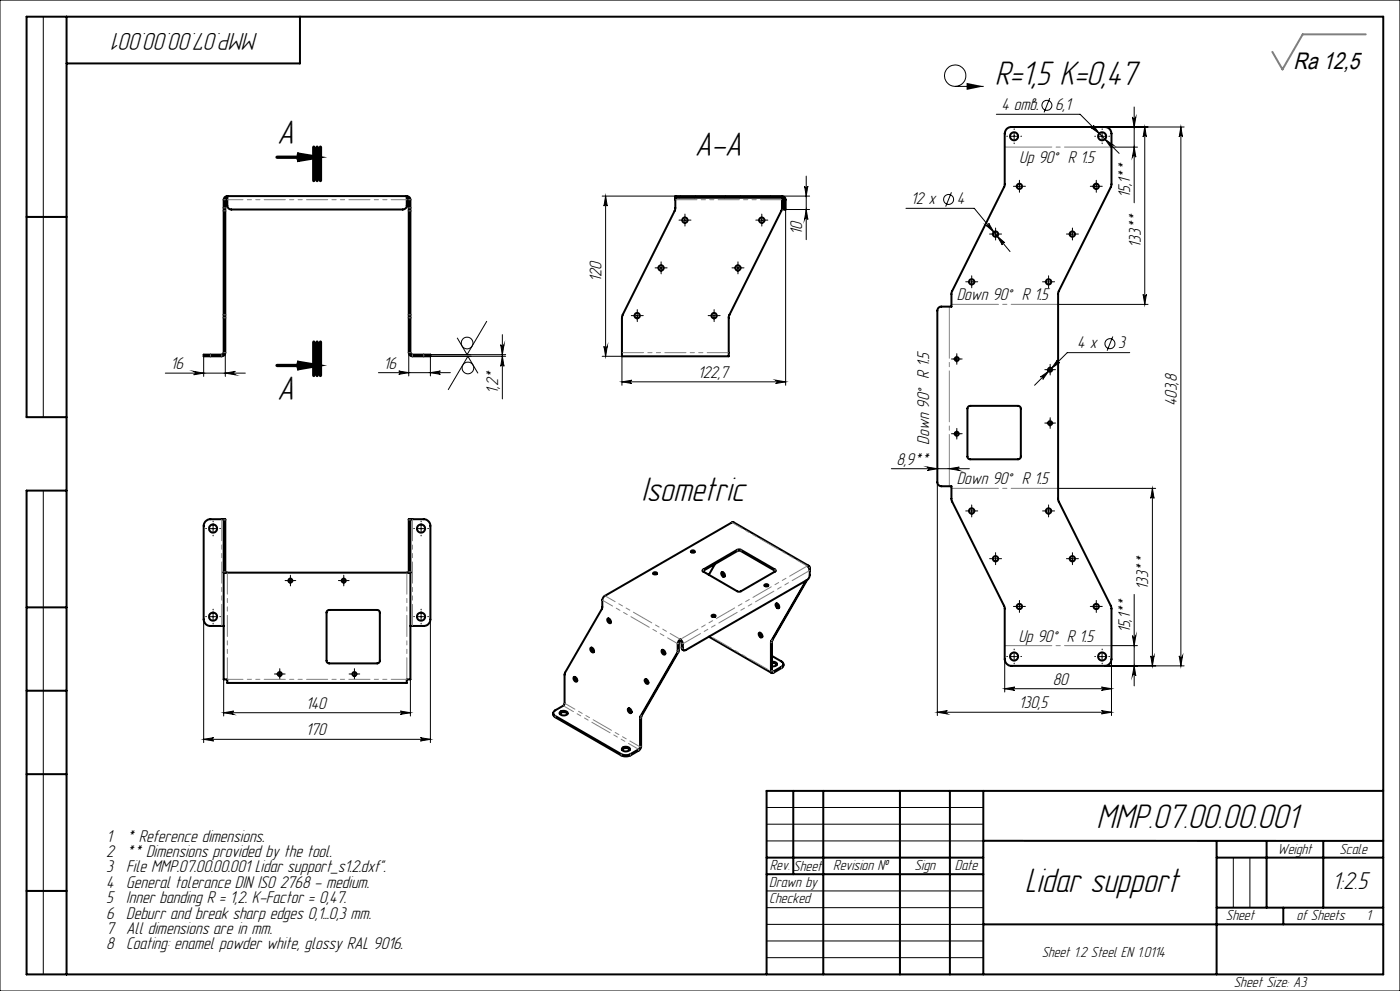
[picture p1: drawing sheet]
<svg xmlns="http://www.w3.org/2000/svg" width="420mm" height="297mm" viewBox="0 0 420 297" stroke-linecap="round" stroke-linejoin="round" font-family="sans-serif">
<g fill="none" stroke="#000" stroke-width=".3">
<path d="M0 0h420v297h-420zM13 5v120M286.6 25.9h8.5M298.9 34.3h25.1l11.7 11.7M304.2 39.9v1.9M314.9 29.4l-1.7 4.3M327.3 38.2a.5 .5 0 0 0 .7 0 .5 .5 0 0 0 0-.7l1.8 2.5zM330.6 39.9v1.9M331.4 38.1h23.8M339.7 35.1a.51 .51 0 0 0 .5 .4 .51 .51 0 0 0 .5-.4l-.4 3zM340.3 32.1v28.7M343.4 38.1v53.1"/>
<path d="M343.4 38.1l.5 3a.49 .49 0 0 0-.5-.5 .49 .49 0 0 0-.5 .5zM354.3 38.1v161.5M354.3 38.1l.5 3a.49 .49 0 0 0-.5-.5 .49 .49 0 0 0-.5 .5zM180.7 58.8h21.9M181.7 58.8l.5 3a.49 .49 0 0 0-.5-.5 .49 .49 0 0 0-.5 .5zM181.7 58.8v48M204.2 58.8l-.4 .5M208.7 58.8l-.5 .5M217.7 58.8l-.5 .5M222.2 58.8l-.5 .5M231.2 58.8l-.5 .5M234.6 58.8h8.3"/>
<path d="M235.4 59.1l-.4 .3M241.4 55.8a.49 .49 0 0 0 .5 .5 .49 .49 0 0 0 .5-.5l-.5 3zM241.9 52.8v19M285.4 57.6l-1.7 4.3M303.2 40.8h2M304.8 55.8h2M305.8 54.9v2M327.9 55.8h2M328.9 54.9v2M329.6 40.8h2M331.5 41.7l2.5 1.8a.5 .5 0 0 0-.7 0 .5 .5 0 0 0 0 .7zM333.4 44.1h7.8"/>
<path d="M340.3 44.1l.4 3a.51 .51 0 0 0-.5-.5 .51 .51 0 0 0-.5 .5zM198.3 79.3v2M204.5 66h2M205.5 65v2M221.4 79.3v2M227.5 66h2M228.5 65v2M241.9 62.8l.5 3a.49 .49 0 0 0-.5-.5 .49 .49 0 0 0-.5 .5zM242.9 62.8h-7.2v52.7M271.8 62.4h20.5l10.7 13M295.8 67.6a.5 .5 0 0 0 .7 0 .5 .5 0 0 0 .1-.7l1.5 2.6zM297.7 70.2h1.9"/>
<path d="M298.7 69.1v2.1M299.2 70.8l2.2 2a.49 .49 0 0 0-.6-.1 .49 .49 0 0 0-.1 .7zM320.7 70.2h2M321.7 69.1v2.1M146 96.3l-5.9 10-2.9-5M190.1 94.6h2.1M191.2 93.6v2M197.3 80.3h2M213.2 94.6h2M214.2 93.6v2M220.4 80.3h2M290.5 84.5h2"/>
<path d="M291.5 83.5v2M313.5 84.5h2.1M314.6 83.5v2M317.4 91.2h27M342.9 88.2a.49 .49 0 0 0 .5 .5 .49 .49 0 0 0 .5-.5l-.5 3zM49.6 111.8h24M58.1 111.3l3 .5-3 .5a.51 .51 0 0 0 .5-.5 .51 .51 0 0 0-.5-.5zM61.1 106.8v6M67.6 111.8l3-.5a.51 .51 0 0 0-.5 .5 .51 .51 0 0 0 .5 .5zM67.6 105.7v7.1M113.5 111.7h21.6M119.6 111.2l3 .5-3 .5a.49 .49 0 0 0 .5-.5 .49 .49 0 0 0-.5-.5z"/>
<path d="M122.6 105.7v7M127.1 106.8h24.6M127.1 106.3h24.6M129.1 111.7l3-.5a.49 .49 0 0 0-.4 .5 .49 .49 0 0 0 .4 .5zM129.1 106.8v5.9M143.3 111.8l-2.9-5-5.9 10M150.2 103.3a.49 .49 0 0 0 .5 .5 .49 .49 0 0 0 .5-.5l-.5 3zM150.7 106.8l.5 3a.49 .49 0 0 0-.5-.5 .49 .49 0 0 0-.5 .5zM150.7 100.3v19.3M180.7 106.8h5.9v8.7M181.2 103.8a.49 .49 0 0 0 .5 .5 .49 .49 0 0 0 .5-.5l-.5 3zM186.6 114.4l3-.5a.49 .49 0 0 0-.5 .5 .49 .49 0 0 0 .5 .5z"/>
<path d="M186.6 114.4h49.1M232.7 113.9l3 .5-3 .5a.49 .49 0 0 0 .5-.5 .49 .49 0 0 0-.5-.5zM286 107.6h2M287 106.6v2M312.1 113l2.5-1.8-1.8 2.5a.5 .5 0 0 0 0-.7 .5 .5 0 0 0-.7 0zM314 110.8h2M315 109.8v2M317.2 107.9a.5 .5 0 0 0 0 .7 .5 .5 0 0 0 .7 0l-2.4 1.8zM333.8 100.9l-1.7 4.2M338.9 105.7h-18.7l-9.8 9.8M278.2 140l3 .5-3 .5a.51 .51 0 0 0 .5-.5 .51 .51 0 0 0-.5-.5zM286 130h2"/>
<path d="M287 129v2M314 126.8h2M315 125.8v2M13 147v145M62.9 158.4h2M63.9 157.4v2M125.3 158.4h2M126.3 157.4v2M267.4 140.5h23.4M281.2 144.5v70M284.8 140.5l3-.5a.51 .51 0 0 0-.5 .5 .51 .51 0 0 0 .5 .5zM290.5 153.1h2"/>
<path d="M291.5 152.1v2.1M313.5 153.1h2.1M314.6 152.1v2.1M317.4 146.4h29.3M345.7 146.4l.5 3a.49 .49 0 0 0-.5-.5 .49 .49 0 0 0-.5 .5zM345.7 146.4v53.2M86.1 174h2M87.1 173v2M102.1 174h2M103.1 173v2M297.7 167.5h1.9M298.7 166.4v2"/>
<path d="M320.7 167.5h2M321.7 166.4v2M340.3 178.1v27.5M61.1 185.6v37M62.9 184.8h2M63.9 183.8v2M125.3 184.8h2M126.3 183.8v2M129.1 185.6v37M301.4 197.6v9.8M303.2 196.8h2M304.2 195.8v2"/>
<path d="M304.8 181.7h2M305.8 180.8v2M327.9 181.7h2M328.9 180.8v2M329.6 196.8h2M330.6 195.8v2M331.4 199.6h23.8M333.4 197.6v16.9M333.4 193.5h7.8M339.7 190.5a.51 .51 0 0 0 .5 .5 .51 .51 0 0 0 .5-.5l-.4 3zM340.3 199.6l.4 3a.51 .51 0 0 0-.5-.5 .51 .51 0 0 0-.5 .5zM345.2 196.6a.49 .49 0 0 0 .5 .4 .49 .49 0 0 0 .5-.4l-.5 3z"/>
<path d="M353.8 196.6a.49 .49 0 0 0 .5 .4 .49 .49 0 0 0 .5-.4l-.5 3zM67.1 203.6v11M67.1 213.6h56M67.1 213.6l3-.5a.49 .49 0 0 0-.5 .5 .49 .49 0 0 0 .5 .5zM82.9 202h2M83.9 201v2M105.3 202h2M106.3 201v2M120.1 213.1l3 .5-3 .5a.49 .49 0 0 0 .5-.5 .49 .49 0 0 0-.5-.5zM123.1 203.6v11M281.2 213.5l3-.5a.49 .49 0 0 0-.5 .5 .49 .49 0 0 0 .5 .5zM281.2 213.5h52.2"/>
<path d="M301.4 206.4l3-.5a.49 .49 0 0 0-.5 .5 .49 .49 0 0 0 .5 .5zM301.4 206.4h32M330.4 213l3 .5-3 .5a.49 .49 0 0 0 .5-.5 .49 .49 0 0 0-.5-.5zM330.4 205.9l3 .5-3 .5a.49 .49 0 0 0 .5-.5 .49 .49 0 0 0-.5-.5zM61.1 221.6h68M61.1 221.6l3-.5a.49 .49 0 0 0-.5 .5 .49 .49 0 0 0 .5 .5zM126.1 221.1l3 .5-3 .5a.49 .49 0 0 0 .5-.5 .49 .49 0 0 0-.5-.5zM230 247h65M230 242h65M230 252h65M370 257v15M375 257v15"/>
<path d="M230 277h65M230 267h65M230 272h65M230 287h65M230 282h65"/>
<circle cx="286.6" cy="22.7" r="3.2"/>
<circle cx="314.1" cy="31.6" r="1.49"/>
<circle cx="284.6" cy="59.8" r="1.48"/>
<circle cx="140.1" cy="102.8" r="1.76"/>
<circle cx="140.4" cy="110.3" r="1.74"/>
<circle cx="333" cy="103" r="1.49"/>
</g>
<g fill="#000">
<path d="M290 24.8l5.1 1.1-5.1 1z"/>
<path d="M89.1 46.1l6 1-6 1a.99 .99 0 0 0 1-1 .99 .99 0 0 0-1-1zM89.1 108.5l6 1-6 1.1a1.01 1.01 0 0 0 1-1 1.01 1.01 0 0 0-1-1.1z"/>
<path d="M340.3 44.1l.4 3a.51 .51 0 0 0-.5-.5 .51 .51 0 0 0-.5 .5zM339.7 35.1a.51 .51 0 0 0 .5 .4 .51 .51 0 0 0 .5-.4l-.4 3z"/>
<path d="M58.1 111.3l3 .5-3 .5a.51 .51 0 0 0 .5-.5 .51 .51 0 0 0-.5-.5zM67.6 111.8l3-.5a.51 .51 0 0 0-.5 .5 .51 .51 0 0 0 .5 .5z"/>
<path d="M119.6 111.2l3 .5-3 .5a.49 .49 0 0 0 .5-.5 .49 .49 0 0 0-.5-.5zM129.1 111.7l3-.5a.49 .49 0 0 0-.4 .5 .49 .49 0 0 0 .4 .5zM67.1 213.6l3-.5a.49 .49 0 0 0-.5 .5 .49 .49 0 0 0 .5 .5zM120.1 213.1l3 .5-3 .5a.49 .49 0 0 0 .5-.5 .49 .49 0 0 0-.5-.5zM61.1 221.6l3-.5a.49 .49 0 0 0-.5 .5 .49 .49 0 0 0 .5 .5zM126.1 221.1l3 .5-3 .5a.49 .49 0 0 0 .5-.5 .49 .49 0 0 0-.5-.5zM281.2 213.5l3-.5a.49 .49 0 0 0-.5 .5 .49 .49 0 0 0 .5 .5zM330.4 213l3 .5-3 .5a.49 .49 0 0 0 .5-.5 .49 .49 0 0 0-.5-.5zM301.4 206.4l3-.5a.49 .49 0 0 0-.5 .5 .49 .49 0 0 0 .5 .5zM330.4 205.9l3 .5-3 .5a.49 .49 0 0 0 .5-.5 .49 .49 0 0 0-.5-.5zM278.2 140l3 .5-3 .5a.51 .51 0 0 0 .5-.5 .51 .51 0 0 0-.5-.5zM284.8 140.5l3-.5a.51 .51 0 0 0-.5 .5 .51 .51 0 0 0 .5 .5zM312.1 113a.5 .5 0 0 1 .7 0 .5 .5 0 0 1 0 .7l1.8-2.5zM317.2 107.9l-1.7 2.5 2.4-1.8a.5 .5 0 0 1-.7 0 .5 .5 0 0 1 0-.7zM299.2 70.8l1.5 2.6a.49 .49 0 0 1 .1-.7 .49 .49 0 0 1 .6 .1zM295.8 67.6l2.3 1.9-1.5-2.6a.5 .5 0 0 1-.1 .7 .5 .5 0 0 1-.7 0zM331.5 41.7l1.8 2.5a.5 .5 0 0 1 0-.7 .5 .5 0 0 1 .7 0zM328 37.5a.5 .5 0 0 1 0 .7 .5 .5 0 0 1-.7 0l2.5 1.8z"/>
<path d="M150.2 103.3a.49 .49 0 0 0 .5 .5 .49 .49 0 0 0 .5-.5l-.5 3zM150.7 106.8l.5 3a.49 .49 0 0 0-.5-.5 .49 .49 0 0 0-.5 .5zM241.4 55.8a.49 .49 0 0 0 .5 .5 .49 .49 0 0 0 .5-.5l-.5 3zM241.9 62.8l.5 3a.49 .49 0 0 0-.5-.5 .49 .49 0 0 0-.5 .5zM181.7 58.8l.5 3a.49 .49 0 0 0-.5-.5 .49 .49 0 0 0-.5 .5zM181.2 103.8a.49 .49 0 0 0 .5 .5 .49 .49 0 0 0 .5-.5l-.5 3zM354.3 38.1l.5 3a.49 .49 0 0 0-.5-.5 .49 .49 0 0 0-.5 .5zM353.8 196.6a.49 .49 0 0 0 .5 .4 .49 .49 0 0 0 .5-.4l-.5 3zM339.7 190.5a.51 .51 0 0 0 .5 .5 .51 .51 0 0 0 .5-.5l-.4 3zM340.3 199.6l.4 3a.51 .51 0 0 0-.5-.5 .51 .51 0 0 0-.5 .5zM345.7 146.4l.5 3a.49 .49 0 0 0-.5-.5 .49 .49 0 0 0-.5 .5zM345.2 196.6a.49 .49 0 0 0 .5 .4 .49 .49 0 0 0 .5-.4l-.5 3zM343.4 38.1l.5 3a.49 .49 0 0 0-.5-.5 .49 .49 0 0 0-.5 .5zM342.9 88.2a.49 .49 0 0 0 .5 .5 .49 .49 0 0 0 .5-.5l-.5 3z"/>
<path d="M186.6 114.4l3-.5a.49 .49 0 0 0-.5 .5 .49 .49 0 0 0 .5 .5zM232.7 113.9l3 .5-3 .5a.49 .49 0 0 0 .5-.5 .49 .49 0 0 0-.5-.5z"/>
</g>
<path d="M89.1 46.1l6 1-6 1a.99 .99 0 0 0 1-1 .99 .99 0 0 0-1-1zM89.1 108.5l6 1-6 1.1a1.01 1.01 0 0 0 1-1 1.01 1.01 0 0 0-1-1.1z" fill="none" stroke="#000" stroke-width="1" stroke-linecap="butt"/>
<g fill="none" stroke="#000" stroke-width=".3" stroke-dasharray="15.2 1.3 1.3 1.3">
<path d="M304.2 38.8v-.2M330.6 38.8v-.2M302.2 40.8h-.2M304.2 42.8v.3M304.8 55.8h-.8M305.8 54.8v-.8M305.8 56.8v.8M306.2 40.8h.3M306.8 55.8h.8M327.9 55.8h-.8M328.6 40.8h-.2M328.9 54.8v-.8"/>
<path d="M328.9 56.8v.8M329.9 55.8h.8M330.6 42.8v.3M332.6 40.8h.3M198.3 79.3v-.8M204.5 66h-.8M205.5 65v-.8M205.5 67v.8M206.5 66h.8M221.4 79.3v-.8M227.5 66h-.8M228.5 65v-.8"/>
<path d="M228.5 67v.8M229.5 66h.8M297.7 70.1h-.8M298.7 69.1v-.8M298.7 71.1v.8M299.7 70.1h.8M320.7 70.1h-.8M321.7 69.1v-.8M321.7 71.1v.8M322.7 70.1h.8M190.2 94.6h-.8M191.2 93.6v-.8"/>
<path d="M191.2 95.6v.8M192.2 94.6h.8M197.3 80.3h-.8M198.3 81.3v.8M199.3 80.3h.8M213.2 94.6h-.8M214.2 93.6v-.8M214.2 95.6v.8M215.2 94.6h.8M220.4 80.3h-.8M221.4 81.3v.8M222.4 80.3h.8"/>
<path d="M290.5 84.5h-.8M291.5 83.5v-.8M291.5 85.5v.8M292.5 84.5h.8M313.6 84.5h-.8M314.6 83.5v-.8M314.6 85.5v.8M315.6 84.5h.8M286 107.6h-.6M287 106.6v-.6M287 108.6v.6M288 107.6h.6"/>
<path d="M314 110.8h-.6M315 109.8v-.6M315 111.8v.6M316 110.8h.6M286 130h-.6M287 129v-.6M287 131v.6M288 130h.6M314 126.8h-.6M315 125.8v-.6M315 127.8v.6M316 126.8h.6"/>
<path d="M61.9 158.4h-.2M63.9 156.4v-.2M65.9 158.4h.3M124.3 158.4h-.2M126.3 156.4v-.2M128.3 158.4h.3M290.5 153.1h-.8M291.5 152.1v-.8M291.5 154.1v.8M292.5 153.1h.8M313.6 153.1h-.8M314.6 152.1v-.8"/>
<path d="M314.6 154.1v.8M315.6 153.1h.8M63.9 160.4v.2M86.1 174h-.6M87.1 173v-.6M87.1 175v.6M88.1 174h.6M102.1 174h-.6M103.1 173v-.6M103.1 175v.6M104.1 174h.6M126.3 160.4v.2"/>
<path d="M297.7 167.4h-.8M298.7 166.4v-.8M298.7 168.4v.8M299.7 167.4h.8M320.7 167.4h-.8M321.7 166.4v-.8M321.7 168.4v.8M322.7 167.4h.8M61.9 184.8h-.2M63.9 182.8v-.2M63.9 186.8v.2M65.9 184.8h.3"/>
<path d="M124.3 184.8h-.2M126.3 182.8v-.2M126.3 186.8v.2M128.3 184.8h.3M302.2 196.7h-.2M304.2 194.7v-.2M304.2 198.7v.3M304.8 181.7h-.8M305.8 180.7v-.8M305.8 182.7v.8M306.2 196.7h.3M306.8 181.7h.8"/>
<path d="M327.9 181.7h-.8M328.6 196.7h-.2M328.9 180.7v-.8M328.9 182.7v.8M329.9 181.7h.8M330.6 194.7v-.2M330.6 198.7v.3M332.6 196.7h.3M82.9 202h-.6M83.9 201v-.6M83.9 203v.6M84.9 202h.6"/>
<path d="M105.3 202h-.6M106.3 201v-.6M106.3 203v.6M107.3 202h.6"/>
</g>
<path d="M83.1 47.1h12M94.1 44.1v10M95.1 44.1v10M96.1 44.1v10M83.1 109.5h12M94.1 102.5v10M95.1 102.5v10M96.1 102.5v10z" fill="none" stroke="#000" stroke-width="1"/>
<g fill="none" stroke="#000" stroke-width=".6">
<path d="M20 5v287M90 5v14h-70M302 38.6l.6-.4 .8-.1h28a1.99 1.99 0 0 1 2 1.9v15.2l-.2 .9-15.8 31.8v61.8l15.8 31.8 .2 .9v15.2a2.05 2.05 0 0 1-2 2h-28a2.05 2.05 0 0 1-2-2l-.1-16-15.8-31.5-.1-4.4h-3a1.2 1.2 0 0 1-1.2-1.2v-51.4a1.2 1.2 0 0 1 1.2-1.2h3l.1-4.4 15.8-31.5 .1-16zM68.2 58.8v2.8a1.2 1.2 0 0 0 1.2 1.2h51.4a1.2 1.2 0 0 0 1.2-1.2v-2.8M68.2 58.8a1.08 1.08 0 0 0-1.1 1.1v45.9l-.5 .5h-5.5v.5h5.4a1.08 1.08 0 0 0 1.1-1.1v-45.9l.6-.5M68.2 58.8h53.8M122 58.8a1.08 1.08 0 0 1 1.1 1.1v45.9l.5 .5h5.5v.5h-5.4a1.08 1.08 0 0 1-1.1-1.1v-45.9l-.6-.5M202.6 59.3v-.5h32a1.08 1.08 0 0 1 1.1 1.1v2.9h-.5v-3l-.6-.5M202.6 59.3l-.1 3.7-15.7 31.4-.2 .8v11.6h32l.2-12.3 15.7-31.5 .1-3.7M202.6 59.3h32M8 65h12M20 125h-12v-120h407v287h-407v-145h12"/>
<path d="M290.5 121.9l.5-.3h14.4l.6 .3 .2 .5-.1 14.9-.7 .4-14.8-.2-.4-.5v-14.7zM67.1 155.6v16M67.1 155.6h.5v16M67.1 155.6h-4a2.05 2.05 0 0 0-2 2v28a1.99 1.99 0 0 0 2 2h4M123.1 155.6v16M123.1 155.6h-.5v16M123.1 155.6h4a2.05 2.05 0 0 1 2 2v28a1.99 1.99 0 0 1-2 2h-4M67.1 171.6v32h.2a.6 .6 0 0 1 .7 .1 .6 .6 0 0 1 .2 .7v.3h53.8v-.2a.61 .61 0 0 1 .1-.7 .61 .61 0 0 1 .7-.2h.3v-32M67.1 171.6h56M196 171.7a.65 .65 0 0 1 1.1 .2 .62 .62 0 0 1-.7 .3 .62 .62 0 0 1-.4-.5zM196 172h1M207.3 165.2a.59 .59 0 0 1 .6-.3 .59 .59 0 0 1 .5 .5 .59 .59 0 0 1-.6 .3 .59 .59 0 0 1-.5-.5z"/>
<path d="M207.4 165.5h1M210.8 171.2l10.4-6 .5-.2 .6 .2 10.3 6M210.9 170.7l10.3-5.9 .5-.2 .6 .2 10.2 5.9a.33 .33 0 0 1 .2 .3 .33 .33 0 0 1-.2 .3l-10.3 6h-.6l-10.6-6-.3-.2zM214.5 169l-1.8 3.3M216.5 171.5a.78 .78 0 0 1 .9 .4 .78 .78 0 0 1-.3 1l-.6-.5zM216.7 171.4l.2 .8 .6 .5M229.3 175.3a.62 .62 0 0 1 .7-.3 .62 .62 0 0 1 .5 .5 .62 .62 0 0 1-.7 .3 .62 .62 0 0 1-.5-.5zM229.4 175.6h1M241.8 174l-10.5 18.2v9a.46 .46 0 0 0 .2 .5 .46 .46 0 0 0 .5-.1l2.9-1.7 .1-.9M242.1 173.8l-10.4 18.1-.1 9.2 .4 .2 2.4-1.5a.85 .85 0 0 0 .6-.8 .85 .85 0 0 0-.6-.8l-2.8-1.6M242.7 169.6l-22.6-13.1-.6 .1-38.3 22.2-.5 .9-.1 2.8-11.2 19.4-.1 9.3-2.8 1.7a.87 .87 0 0 0-.6 .8 .87 .87 0 0 0 .6 .9l19.8 11.4a3.3 3.3 0 0 0 2.9 0l2.5-1.5 .2-.3 .2-9.3 11.1-19.3 .2-3 .7-1M242.9 171l-.2-.8-.6-.6a.49 .49 0 0 1 .6 0 .49 .49 0 0 1 .2 .5v2.7l-.8 1-36.4 21a.51 .51 0 0 1-.6 .1 .51 .51 0 0 1-.2-.6l-.1-1.7-.7-1"/>
<path d="M8 182h12M98.1 183.2l.6-.4h14.5a.78 .78 0 0 1 .7 .8v14.4a.78 .78 0 0 1-.7 .8h-14.5a.78 .78 0 0 1-.7-.8zM177.2 194.2a.79 .79 0 0 1 .9 .4 .79 .79 0 0 1-.2 .9l-.7-.6zM177.5 194.1l.1 .7 .6 .6M182.2 185.5a.8 .8 0 0 1 .9 .3 .8 .8 0 0 1-.1 1l-.8-.7zM182.5 185.3l.1 .7 .7 .6M198.5 194.8a.81 .81 0 0 1 .9 .4 .81 .81 0 0 1-.1 1l-.8-.7zM198.8 194.7l.1 .7 .7 .6M204.1 192l-.4 .6-.2 2.8-11.1 19.4-.2 9.4-.6 .8-2.4 1.4a3.3 3.3 0 0 1-2.9 0l-19.8-11.5-.5-.6-.1-.6M204.1 192l.4 .6 .1 1.9 .5 .4M204.1 191.6v.4M212.7 190.8l18.8 10.9"/>
<path d="M213.5 184.4a.64 .64 0 0 1 .6-.2 .64 .64 0 0 1 .5 .5 .62 .62 0 0 1-.6 .2 .62 .62 0 0 1-.5-.5zM213.6 184.7h1M227.7 189.7a.86 .86 0 0 1 .9 .4 .86 .86 0 0 1-.1 .9 .95 .95 0 0 1-.8-1.3zM228 189.6l.1 .8 .6 .4M231.6 198.4a1.09 1.09 0 0 1 1.5 .8l-.6 .4-.9 .1M231.6 198.8h.7l.7 .4M232.8 180.9a.81 .81 0 0 1 .8 .4 .81 .81 0 0 1-.2 1l-.6-.5zM233 180.8l.2 .8 .6 .5M8 207h12M167.9 213.9a1.61 1.61 0 0 1 2.4 0M168 213.4a1.36 1.36 0 0 1 2.3 .5 1.4 1.4 0 0 1-2.4-.3zM172.1 202.9a.81 .81 0 0 1 .9 .4 .81 .81 0 0 1-.1 1l-.8-.6z"/>
<path d="M172.4 202.9l.2 .9 .5 .3M188.4 212.4a.81 .81 0 0 1 .9 .4 .81 .81 0 0 1-.1 .9l-.8-.6zM188.7 212.3l.2 .9 .5 .3M193.5 203.6a.78 .78 0 0 1 .9 .4 .78 .78 0 0 1-.2 1l-.6-.4-.2-.6zM193.8 203.5l.2 .9 .5 .3M8 232h12M186.6 224.7a1.58 1.58 0 0 1 2.3 0M186.7 224.2a1.36 1.36 0 0 1 2.2 .4 1.47 1.47 0 0 1-2.4-.1zM238 237v25M247 237v55M270 237v55M285 237v55"/>
<path d="M295 237v55M415 237h-185v55M230 257h65M295 252h120M365 252v40M365 257h50M380 252v20M397 252v20M8 267h12M230 262h65M295 277h120M365 272h50"/>
<path d="M385 272v5"/>
<circle cx="304.2" cy="40.8" r="1.21"/>
<circle cx="305.8" cy="55.8" r=".8"/>
<circle cx="328.9" cy="55.8" r=".79"/>
<circle cx="330.6" cy="40.8" r="1.22"/>
<circle cx="205.5" cy="66" r=".8"/>
<circle cx="228.5" cy="66" r=".8"/>
<circle cx="298.7" cy="70.2" r=".81"/>
<circle cx="321.7" cy="70.2" r=".79"/>
<circle cx="191.2" cy="94.6" r=".8"/>
<circle cx="198.3" cy="80.3" r=".8"/>
<circle cx="214.2" cy="94.6" r=".8"/>
<circle cx="221.4" cy="80.3" r=".79"/>
<circle cx="291.5" cy="84.5" r=".81"/>
<circle cx="314.6" cy="84.4" r=".8"/>
<circle cx="287" cy="107.6" r=".6"/>
<circle cx="315" cy="110.8" r=".6"/>
<circle cx="287" cy="130" r=".6"/>
<circle cx="315" cy="126.8" r=".6"/>
<circle cx="63.9" cy="158.4" r="1.22"/>
<circle cx="126.3" cy="158.4" r="1.22"/>
<circle cx="291.5" cy="153.1" r=".81"/>
<circle cx="314.6" cy="153.1" r=".81"/>
<circle cx="87.1" cy="174" r=".6"/>
<circle cx="103.1" cy="174" r=".6"/>
<circle cx="298.7" cy="167.4" r=".79"/>
<circle cx="321.7" cy="167.4" r=".79"/>
<circle cx="63.9" cy="184.8" r="1.23"/>
<circle cx="126.3" cy="184.8" r="1.23"/>
<circle cx="304.2" cy="196.8" r="1.2"/>
<circle cx="305.8" cy="181.8" r=".8"/>
<circle cx="328.9" cy="181.8" r=".8"/>
<circle cx="330.6" cy="196.8" r="1.21"/>
<circle cx="83.9" cy="202" r=".6"/>
<circle cx="106.3" cy="202" r=".6"/>
</g>
<path d="M384.7 20.8h.1" fill="none" stroke="#808080" stroke-width=".3" stroke-dasharray="15.2 1.3 1.3 1.3"/>
<path d="M284.8 145.7v-53.8" fill="none" stroke="#808080" stroke-width=".3" stroke-dasharray="15.2 1.3 1.3 1.3" stroke-dashoffset="-.3"/>
<path d="M301.4 44.1h32M285.4 91.2h32M317.4 146.4h-32M333.4 193.5h-32" fill="none" stroke="#808080" stroke-width=".3" stroke-dasharray="15.2 1.3 1.3 1.3" stroke-dashoffset="1.1"/>
<path d="M409.7 10.3h-18.9l-6.1 10.5-3-5.2" fill="none" stroke="#808080" stroke-width=".6"/>
<path d="M68.2 59.8h53.9M122.1 203.6h-53.9" fill="none" stroke="#808080" stroke-width=".3" stroke-dasharray="6.3 1.3 1.3 1.3 1.3 1.3" stroke-dashoffset="1.7"/>
<g fill="none" stroke="#808080" stroke-width=".3" stroke-dasharray="6.3 1.3 1.3 1.3 1.3 1.3">
<path d="M67.6 59.8h-.5M123.1 59.8h-.4M67.1 62.3h.5M67.6 63.2h-.5M122.7 62.3h.4M123.1 63.2h-.4M67.1 94.3h.5M67.6 95.2h-.5M122.7 94.3h.4M123.1 95.2h-.4M63.1 106.3v.5M66.5 106.3v.5"/>
<path d="M67.1 105.7h.5M123.1 105.7h-.4M123.7 106.3v.5M127.1 106.8v-.5M67.6 155.8h-.5M123.1 155.8h-.4M67.1 171.4h.5M122.7 171.4h.4M211 170.6v.4M221.2 164.8v.4M222.3 164.8v.4M232.5 170.6v.4"/>
<path d="M242.9 170.1l-.2 .1M203.3 194.9l.4-.2M203.5 195.4l-.3 .2M203.7 192.7l-.4 .2M204.5 192.7l.4 .2M204.5 194.1l.4 .2M231.4 192l.4-.2M231.6 192.4l-.3 .2M166.6 214.5v.4M192.2 214.7l.3-.2M192.4 215.1l-.4 .2M231.6 201l-.3 .2"/>
<path d="M231.6 201l.4 .2M232 201.2v.4M234.4 200.2v-.4M186.4 226.3v-.3M189.2 226v.3M191.6 224.6v.4M192 223.8l.4-.2"/>
</g>
<path d="M202.6 59.8h32M186.6 105.7h32M66.5 155.6v32M123.7 155.6v32M68.2 171.6v32M122.1 171.6v32" fill="none" stroke="#808080" stroke-width=".3" stroke-dasharray="6.3 1.3 1.3 1.3 1.3 1.3" stroke-dashoffset="-.1"/>
<path d="M219.5 156.6l22.7 13M180.7 179.9l22.6 13M181.5 178.5l22.6 13.1M169 211.5l22.6 13.1M169.4 210.8l22.6 13" fill="none" stroke="#808080" stroke-width=".3" stroke-dasharray="6.3 1.3 1.3 1.3 1.3 1.3" stroke-dashoffset="2.8"/>
<path d="M242.2 169.6l-38.1 22M204.9 192.9l38-21.9" fill="none" stroke="#808080" stroke-width=".3" stroke-dasharray="6.3 1.3 1.3 1.3 1.3 1.3" stroke-dashoffset=".2"/>
<path d="M213 190.6l18.3 10.6" fill="none" stroke="#808080" stroke-width=".3" stroke-dasharray="6.3 1.3 1.3 1.3 1.3 1.3" stroke-dashoffset="-1"/>
<g font-size="10.6">
<text x="328.9" y="248.1">MMP.07.00.00.001</text>
<text x="307.4" y="267.3">Lidar support</text>
</g>
<g font-size="10.5">
<text x="298.5" y="25.5">R=1,5 K=0,47</text>
<text x="83.1" y="43.2">A</text>
<text x="208.5" y="46.6">A-A</text>
<text x="83.1" y="119.8">A</text>
<text x="192.5" y="150">Isometric</text>
</g>
<g font-size="7.6">
<text x="77.4" y="9.9" transform="rotate(-180 77.4 9.9)">MMP.07.00.00.001</text>
<text x="399.7" y="266.4">1:2.5</text>
</g>
<text font-size="7.1" x="388.1" y="20.7">Ra 12,5</text>
<g font-size="5.3">
<text x="300.4" y="33">4 îòâ.</text>
<text x="316.6" y="33">6,1</text>
<text x="305.8" y="49">Up 90° R 1.5</text>
<text x="339" y="59.3" transform="rotate(-90 339 59.3)">15,1**</text>
<text x="273.3" y="61.2">12 x</text>
<text x="287.1" y="61.2">4</text>
<text x="240.7" y="70.3" transform="rotate(-90 240.7 70.3)">10</text>
<text x="342.2" y="74.2" transform="rotate(-90 342.2 74.2)">133**</text>
<text x="180.5" y="84.7" transform="rotate(-90 180.5 84.7)">120</text>
<text x="287" y="90">Down 90° R 1.5</text>
<text x="323.2" y="104.4">4 x</text>
<text x="335.5" y="104.4">3</text>
<text x="51.1" y="110.6">16</text>
<text x="115" y="110.4">16</text>
<text x="209.3" y="113.2">122,7</text>
<text x="149.5" y="118" transform="rotate(-90 149.5 118)">1,2*</text>
<text x="353" y="121.8" transform="rotate(-90 353 121.8)">403,8</text>
<text x="278.8" y="133.2" transform="rotate(-90 278.8 133.2)">Down 90° R 1.5</text>
<text x="268.9" y="139.2">8,9**</text>
<text x="287" y="145.1">Down 90° R 1.5</text>
<text x="344.5" y="176.8" transform="rotate(-90 344.5 176.8)">133**</text>
<text x="339" y="189.8" transform="rotate(-90 339 189.8)">15,1**</text>
<text x="305.5" y="192.3">Up 90° R 1.5</text>
<text x="315.8" y="205.2">80</text>
<text x="91.8" y="212.3">140</text>
<text x="305.7" y="212.2">130,5</text>
<text x="91.8" y="220.3">170</text>
<text x="31.9" y="256.8">2</text>
<text x="31.9" y="252.2">1</text>
<text x="37.9" y="256.8">** Dimensions provided by the tool.</text>
<text x="37.9" y="252.2">* Reference dimensions.</text>
<text x="31.9" y="261.4">3</text>
<text x="37.9" y="261.4">File MMP.07.00.00.001 Lidar support_s1.2.dxf&quot;.</text>
<text x="31.9" y="266.1">4</text>
<text x="37.9" y="266.1">General tolerance DIN ISO 2768 - medium.</text>
<text x="31.9" y="275.3">6</text>
<text x="31.9" y="270.7">5</text>
<text x="37.9" y="275.3">Deburr and break sharp edges 0,1...0,3 mm.</text>
<text x="37.9" y="270.7">Inner banding R = 1,2. K-Factor = 0,47.</text>
<text x="31.9" y="279.9">7</text>
<text x="37.9" y="279.9">All dimensions are in mm.</text>
<text x="31.9" y="284.5">8</text>
<text x="37.9" y="284.5">Coating: enamel powder white, glossy RAL 9016.</text>
</g>
<g font-size="4.5">
<text x="383.3" y="255.9">Weight</text>
<text x="401.8" y="255.8">Scale</text>
<text x="231" y="260.9">Rev.</text>
<text x="238" y="260.9">Sheet</text>
<text x="250" y="260.8">Revision №</text>
<text x="274.4" y="260.8">Sign</text>
<text x="286.4" y="260.8">Date</text>
<text x="230.8" y="265.8">Drawn by</text>
<text x="230.8" y="270.8">Checked</text>
<text x="367.8" y="275.7">Sheet</text>
<text x="389" y="275.8">of Sheets</text>
<text x="409.9" y="275.8">1</text>
<text x="312.5" y="286.7">Sheet 1.2 Steel EN 1.0114</text>
<text x="370.1" y="295.7">Sheet Size: А3</text>
</g>
</svg>
